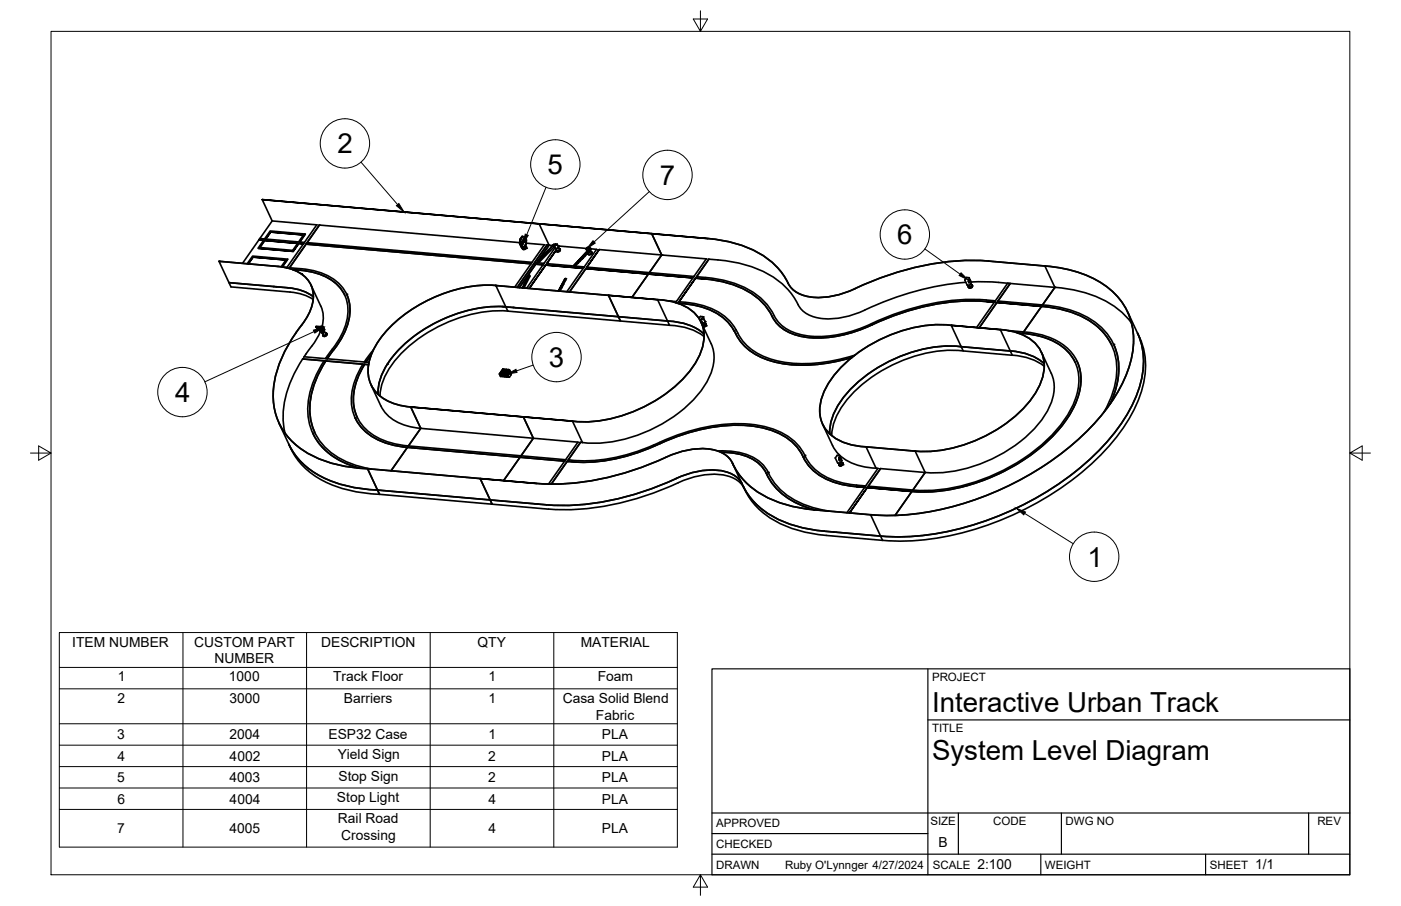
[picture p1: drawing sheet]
<svg xmlns="http://www.w3.org/2000/svg" width="432mm" height="279mm" viewBox="0 0 432 279" stroke-linecap="round" stroke-linejoin="round" font-family="sans-serif">
<!-- layer: Visible -->
<g fill="none" stroke="#000" stroke-width=".51">
<path d="M78 79.3l-1.5 2.1zM79.5 76.6l10.9 .9zM79.8 74l1.4 .1zM79.8 74l.3-.4 1.4 .1 1.8-2.5 10.8 1-1.7 2.4h-.4l1.8 .2-.3 .4M80.1 76.3l1.5-2.1-.4-.1-1.7 2.5M80.8 61.6l3.1 6.5 13.7 1.2-9.3 13.3-.8-.2M80.8 61.6l85.4 7.4zM81.5 73.7h.4zM81.6 74.2l-1.5 2.1M81.6 74.2l10.1 .9-10.1-.9M83.4 71.6l-1.5 2.1zM83.9 68.1l-9.2 13.1"/>
<path d="M88.7 79.9l-1.7 2.4 1.7-2.4-10.8-.9-1.7 2.3M92.1 75.1h-.4l-1.5 2.1-10.1-.9M92.1 75.1l-1.7 2.4zM92.1 75.1l1.4 .1zM93.5 72.5l-10.1-.9 10.1 .9-1.5 2.1-10.1-.9M94.1 72.2l-1.7 2.4M94.3 75.3l-5.1 7.3M94.3 75.3l69.4 6M94.7 74.8l69.3 6.1-.3 .4-69.4-6zM98.4 69.4l-9.3 13.4 .1-.2a27.7 27.7 0 0 1 12.2 2.6 11.9 11.9 0 0 1 5.4 15.9l-2 4-1.9 2.7a18.3 18.3 0 0 0 4.7-14.9l-.8-2.2M98.4 69.4l-3.7 5.4M98.4 69.4l61.8 5.4"/>
<path d="M160.3 73.8l-.2 1.3M160.3 73.8h.1M160.4 75.1l.4 1h.7M160.4 75.1l.1-1.2 .6-.9 .7 .1 .4 .9-.1 1.3-.6 .8M160.5 75.2l.2 .2M160.6 76.1h.1M160.6 75.4h.1M160.6 74.9v.3M160.7 75.4h.1M160.7 75.6l.1 .1M160.7 74.8l-.2 .3 .2 .3M160.7 74.8l-.1 .1"/>
<path d="M160.8 75.5h.1M160.7 75.2h.1M160.8 74.8l-.1 .2M160.8 75l-.1 .2 .2-.1 .1 .3-.1 .3-.2-.1M160.8 75.7h.1M160.9 72.9l-.6 .9-.2 1.3 .5 1M160.9 75.1h.1M160.9 72.9h.1a2.28 2.28 0 0 0-.2 3.2M160.9 75.3l-.1 .2M160.9 75.3l.1 .1M160.9 75.3l-.2 .1M160.9 75.4l-.1 .1"/>
<path d="M160.9 75.3h.1M160.9 72.9h.1M161 74.7l.2 .5-.2-.5h-.2l.3-.4-.2 .5M161 76.6l.1 .2M161 72.9l-.6 .9-.1 1.3M161 72.9l-.6 .9M161 76.6h.1M161 72.9l.8 .1 .5 1-.1 1.3-.7 .9-.7-.1-.5-1 .3 1M161.1 74.3l.1 .9M161.2 74.4l.1 .2zM161.4 77h.1M161.4 74.1l.2 .3-.1 .2"/>
<path d="M161.4 74.1l.1 .5M161.4 73.9l-.2 .5M161.4 74.1l-.1 .2 .2 .3M161.4 73.9l.3 .4-.2 .5-.3-.2 .2 .2M161.5 73.7l.3 .7zM161.5 73.7l.2-.3 .2 .2-.1 .8M161.7 73.6l.1 .1M161.7 73.4l-.2 .3M161.7 73.4h.1M161.7 73.6h.1M161.7 73.1l.5 .9-.1 1.3M161.8 73.8l-.1 .1"/>
<path d="M161.8 73.6v.2M161.8 73.6v.3M161.8 73.7v.2M161.8 75.8v.1M161.8 75.9h.2a.56 .56 0 0 1-.3 .7 .56 .56 0 0 1-.7-.2l.1-.2M162.1 75.9v.1M162.1 75.3l-.6 .8M162.1 76a.59 .59 0 0 1-.4 .7 .59 .59 0 0 1-.7-.3 .58 .58 0 0 0 .8 .3 .58 .58 0 0 0 .3-.8 .58 .58 0 0 1-.3 .8 .58 .58 0 0 1-.8-.3v.1M162.2 76.1h.1M162.2 76.1l-.4 .6-.8-.1M162.2 75l5.6 .5-9.2 13.1M162.2 76.1l.1 .3-.5 .5-.7-.1"/>
<path d="M166.2 69l34.7 3.1zM166.2 69l3 6.6M167 79.3l.7-.8-.7 .8M168.6 75.5l-3.8 5.5M168.6 75.5l-9.2 13.1 5.1-7.2M168.6 75.5l.6 .1M169.1 77h.1M169.1 77l-.7 .8M169.2 77l-.8 .8M169.2 75.6l-3.8 5.4M169.2 75.6l1.1 .1M170.6 75.4h.1"/>
<path d="M170.6 75.4l-.7 .8zM170.6 75.4l-4.7 5.1 5-5.1v.6l-4.8 4.9-.1-.3M170.8 75.7h.1M170.8 75.7l.4-.4h.5l.4 .8M170.8 75.8l.4 .8M170.8 75.7v.1M170.8 75.4h-.2M171.1 76.4l-3.4 4.8-2.3-.2-.3 .5M171.1 75.6h.1M171.2 75.4h.3l-.4 .2h.1M171.2 76.6h.1M171.2 75.6h.1"/>
<path d="M171.2 75.5l.2 .1M171.2 76.6h.5M171.4 77.2l-2.9 4.1 2.9-4.1M171.4 76.6l.1 .3M171.5 77l-.1 .1a.6 .6 0 0 0 .6 .3 .6 .6 0 0 0 .5-.4M171.5 76.9v.1M172 76.3l.3 .3M172.1 76.2l-.3 .4M172.1 76.1l.2-.2 8.5 .7M172.1 76.1v.1M172.2 76.6l.3 .4M172.5 77v-.3a.59 .59 0 0 1-.3 .7 .59 .59 0 0 1-.8-.3v.1"/>
<path d="M172.5 77.1l-.6 .4-.5-.2M172.5 77l-.6 .4-.5-.2M172.5 77.1l.1-.3a.67 .67 0 0 1-.5 .6 .67 .67 0 0 1-.7-.2M172.6 76.8a.66 .66 0 0 1-.4 .8 .66 .66 0 0 1-.8-.2M172.6 77.3l-.8 .4M179 79.7l-.2 .8-.7 .7 .2-.7-.2 .7-.7 .7M179 79.7l-.7 .8zM180.4 78.2l-.1 .9-.8 .7 .2-.8-.2 .8-.7 .7M180.4 78.2l-.7 .8zM180.7 76.8l.3 .6M180.7 76.8h.1M181 76.5h.3l-.5 .1z"/>
<path d="M181 76.5v.2M181 76.6h.2M181.3 77.9v.1M181.4 76.7h.1M181.5 76.6l-.1 .4M181.5 76.6v.1M181.6 77.7l.2-.3 .5 .3a.56 .56 0 0 1-.3 .7 .56 .56 0 0 1-.7-.2v-.2M181.6 76.6l.1 .1M181.6 76.8h.1M181.6 76.6l-.1 .1M181.6 76.7v.1M181.7 76.7h-.1"/>
<path d="M181.7 76.6l-.1-.2-.5-.1-.4 .5M181.9 76.6l-.2 1-.8 .7 .2-.9-.1 .9-.7 .7M181.9 76.6l-.8 .8zM181.9 76.6h.1M181.9 76.6l.2 .1-.1 .5M181.9 76.5l-4.9 5.2 4.9-5.1M181.9 76.9h.1M181.9 76.8v.2M181.9 77h.1M182 77.2l-.3 .4M182.1 76.7l1.8 .2-3.8 5.4M182.3 77.7h.1"/>
<path d="M182.3 77.7a.6 .6 0 0 1-.3 .7 .6 .6 0 0 1-.7-.2 .6 .6 0 0 0 .7 .3 .6 .6 0 0 0 .3-.8M182.4 77.8v.1M182.4 77.9l-.4 .6-.7-.1M184.7 77l-3.8 5.4 3.8-5.4M184.7 77l33 2.8-3.8 5.5M200.9 72.1l17.3 1.5-17.3-1.5 3 6.5M200.9 72.1l3 6.5M203.9 78.6l-3.8 5.5M67.5 80.6l18.2 1.6M85.7 82.2l-18.2-1.6 3.1 6.6 18.2 1.6M85.7 82.2a11.5 11.5 0 0 1 10.3 6 12.4 12.4 0 0 1-3 12M88.1 80.2l-10.1-.9 10.1 .9-1.4 2.1"/>
<path d="M88.8 88.8l-18.2-1.6 .6 1.3 18.2 1.6a15.2 15.2 0 0 1 7.1 2.2M88.8 88.8a14.6 14.6 0 0 1 7.8 2.7M90.2 83.1l2.4 .2M92.8 84.4l.3 .1M93.1 84.4l.1 .1M93.2 84.5l.1 .3M95.8 87.9l3.1 6.5M98.9 94.4a9 9 0 0 1 .4 6.3M106.3 91a14.9 14.9 0 0 0-12.2-7.5l-1.5-.2a17 17 0 0 1 12.8 6.2 13.4 13.4 0 0 1-.4 14.2l-2.6 4M152.8 88.1l34.7 3 3.1 6.6-34.7-3.1zM152.8 88.1h.1M152.8 88.1l49.9 4.3-15.2-1.3 3.1 6.6 15.1 1.3-3-6.6a15.9 15.9 0 0 1 12.4 5.4 11.8 11.8 0 0 1-.1 12.9 40.3 40.3 0 0 1-22.7 17.3 36.6 36.6 0 0 1-15.8 1.9"/>
<path d="M152.8 88a43.8 43.8 0 0 0-35.9 16.8 14.2 14.2 0 0 0-2.6 13.8 13 13 0 0 0 10.3 6.7l2 .2M155.9 94.6l34.7 3.1 .6 1.3-34.7-3.1zM156.5 95.9a43.6 43.6 0 0 0-36.2 17.3l-2.1 3.8a14.2 14.2 0 0 0-1.1 5.1M161 88.8l2.1-3.8-2 3.8M162.1 86.7h.1M162.1 86.7l-.6 1.1 .6-1.1M163 85l-.4 .6zM163.1 84.9h.1M163.1 84.9h-.1M163.1 85h-.1M163.1 84.9l.2 .4-1.8 3.5M164.5 81.4l.6 .1"/>
<path d="M165.1 81.5l-5 7.2 5-7.2 2.3 .2M165.1 81.5l2.3 .2 .3-.5-5.4 7.7M165.4 81l-.3 .5zM165.4 81h-.6l-.3 .4M165.8 80.5l.2 .4M165.9 80.5h.1M165.9 80.5l.1 .1M166 80.5v.1M166.3 80.1l-.4 .4zM168.2 81.7l11.5 1.1-11.5-1.1 .3-.4 8.5 .7M168.2 81.7l-5.1 7.2 5.1-7.2M172.1 89.7l2.1-3.7-2 3.7"/>
<path d="M173.2 88.7l-.6 1M173.7 87.6l-.4 .1 .4-.1-.5 1.1-.5 .1 .6-1.1M174.1 86h.1M174.2 86h.1M174.2 86l-.3 .7zM174.2 86l.2 .1-.1 .4-.4 .2M174.3 86.5l-.6 1.1M177 81.7l.2 .4M177 81.7h.1M177.1 81.7h.1M177.2 82.1h.1M177.2 81.7h.1"/>
<path d="M177.3 82.1l-.2-.4 .1 .4M177.3 82.1l2.8 .2M177.5 81.3l-.4 .4 .4-.4-.2 .8M179.7 82.8l-5 7.2M180.1 82.3l-.4 .5zM180.6 82.8l-5.1 7.2 5.1-7.2 19.2 1.7-19.2-1.7 .3-.4 19.2 1.7-.3 .4M190.6 97.7l.6 1.3 15.2 1.3-.7-1.3M190.6 97.7l15.1 1.3M199.8 84.5l13.8 1.2zM199.8 84.5l.3-.4 13.8 1.2M199.8 84.5l-5 7.2M202.7 92.4a15.9 15.9 0 0 1 12.4 5.4 11.8 11.8 0 0 1-.1 12.9 40.3 40.3 0 0 1-22.7 17.3 36.6 36.6 0 0 1-15.9 1.9l3.1 6.6"/>
<path d="M205.8 99a17.6 17.6 0 0 1 11.2 4M209 93.5l.4 .1M209 93.5l.3-.4a22.9 22.9 0 0 1 15.3 5.6l2.2 3M209 93.5h.1M209.4 93.6a20.9 20.9 0 0 1 15.5 6.4l1.3 2a16.5 16.5 0 0 0 12 9.5 44.9 44.9 0 0 0 24.4-1.3M213.6 85.7l-5.3 7.6 .2-.3-2.4-.2M213.9 85.3l-.3 .4zM214.4 85.8l.3-.5a33.4 33.4 0 0 1 18.6 5.7l3.1 2.9 1.6 2.3a12.4 12.4 0 0 0 10.7 7.4 36.3 36.3 0 0 0 19.9-3.8M214.4 85.8l-5.1 7.3 5.1-7.3M214.7 85.3l3.8-5.4a37.3 37.3 0 0 1 21.7 6.9l1.2 1a26.7 26.7 0 0 1 5.5 7.5 12.8 12.8 0 0 0 11.4 2.8 35.8 35.8 0 0 0 11.7-4 88.7 88.7 0 0 1 27.7-7M215.4 98.2l.5-.6 .7 .1 .7 1.5-.5 .7M216.1 99.4l3.1 6.6"/>
<path d="M216.1 98.5h.1M216.1 99.5h.5l.2 .4-.3-.4zM216.4 99.5l.2 .4-.4-.4M216.4 99.6l-.1 .2M216.5 100v.1M216.6 97.7l-.5 .8M216.6 97.7l.7 1.5M216.8 99.9l-.1 .1M216.8 99.9h.1M217 99.6l.4 .2a.57 .57 0 0 1-.1 .6 .57 .57 0 0 1-.6 .2M217.2 86l-2.8-.2 2.8 .2M217.2 86a27 27 0 0 1 18.6 8.2l1.6 2.3a12.7 12.7 0 0 0 11 7.5 39.1 39.1 0 0 0 22.2-4.7 69.5 69.5 0 0 1 33.1-6.3"/>
<path d="M217.3 99.3l-.5 .7h-.4M217.3 99.2h.1M217.4 99.8l.1 .1M217.5 99.9l-.1 .5-.7 .2M217.5 99.9v.5l-.8 .3M217.6 100v.5l-.8 .4M297.4 86.4l.7 1.5M297.4 86.3v.1M298 85.6l-.6 .7M298 85.6h.7l.7 1.5M298.5 86.8h.1M298.4 88.5l.1 .2"/>
<path d="M298.5 88.3a.61 .61 0 0 0 .7 .2 .61 .61 0 0 0 .4-.7 .62 .62 0 0 1-.4 .8 .62 .62 0 0 1-.7-.2M298.5 88.5h.7l.5-.6 .1 .2-.5 .7-.7-.1M298.5 86.3v-.2v.2M298.6 88l-.1 .1M298.7 87.2h.1M298.8 86.2v.2v-.1M298.9 86.8h.1M299.1 87.6l.4 .2a.56 .56 0 0 1-.3 .7 .56 .56 0 0 1-.7-.2v-.2M299.3 87h7.6l18.2 1.6M299.4 87.2l-.5 .8-.8-.1M299.4 87.1v.1M299.5 87.8h.1"/>
<path d="M299.5 87.8a.59 .59 0 0 1-.3 .8 .59 .59 0 0 1-.7-.3h-.1M299.6 87.9h.1M299.7 88.5l-.9 .4M299.7 88.5h.1M306.5 93.2l-2.8-.2 2.8 .2M306.5 93.2l-5.5 7.8M306.8 92.8l-.3 .4zM306.8 92.8a70.3 70.3 0 0 0-38.2 7M306.8 92.8l3.8-5.4h.8l-3.8 5.4M307.3 93.3l13.7 1.2zM307.3 93.3l-5.5 7.8M307.6 92.8l-.3 .5"/>
<path d="M307.6 92.8l13.7 1.2-.3 .5M311.4 87.4l-3.8 5.4M321 94.5l-5.5 7.9M321.1 94.5h.1M321.1 94.5a28.4 28.4 0 0 1 18.3 7.3 16.7 16.7 0 0 1 3.2 4.7M321.1 94.5a29.1 29.1 0 0 1 18.1 7.1 17.9 17.9 0 0 1 3.9 19.1l-1.7 4.2-1.2 2.2M321.3 94h.1M321.3 94l-.3 .5M321.4 94a29.6 29.6 0 0 1 18.2 7.1 18 18 0 0 1 4.2 19.2l-1.7 4.3a21.5 21.5 0 0 0 1.1-18.4M322 82a34.4 34.4 0 0 1 21.3 8.3 20.9 20.9 0 0 1 5.1 21.4 53.3 53.3 0 0 1-17.5 25.1 93.3 93.3 0 0 1-55.8 22.2l-6.8-.2 3.1 6.5M322.1 82l3 6.6M322.1 82l-17.4-1.5a83.8 83.8 0 0 0-42.4 9.1 21.3 21.3 0 0 1-15.6 1.1l-2.3-1.4-1.1-1.2a24.5 24.5 0 0 0-17.1-13.1l-3.8-.9-4.2-.5a32.8 32.8 0 0 1 21.3 8.7 19.4 19.4 0 0 1 3.4 5"/>
<path d="M322.1 82h.1M325.1 88.6a33.5 33.5 0 0 1 21.8 8.8l1.8 2.2M325.1 88.6l-3.8 5.4M347.5 96.2l3.1 6.6M91.3 102.5a33.3 33.3 0 0 0-7 21.6 20.8 20.8 0 0 0 13.8 17.3 43.5 43.5 0 0 0 15.2 3.1M91.3 102.5a33.3 33.3 0 0 0-7 21.6 20.8 20.8 0 0 0 13.8 17.3 43.4 43.4 0 0 0 15.2 3.1M93 100.2l-1.7 2.3M93.3 110.7l6.6 .6M93.3 110.7a30.6 30.6 0 0 0-5.7 21.5l.3 1.4M97.4 100.8l1.8 1.9 .3-.1M97.4 100.8h2.4l-.3 1.8M97.4 100.8l1.9 1.8"/>
<path d="M97.4 100.9l1.9 1.8M97.4 100.9l2.2 .1M98.1 101.2h1.1M98.1 101.2h.1M98.2 101.2l.9 .9M98.2 101.1h.1M98.3 101.3h.1zM98.4 101.3v.2M98.4 101.3v.1M98.4 101.3h.1M98.6 101.5l-.1-.2 .3 .2M98.6 101.4l.1 .1"/>
<path d="M98.6 101.4h.1M98.7 101.4l.1 .1M98.8 102.2l-1.8 3.3-3.3 4.5 18.6 1.6 2.8-3.7M98.8 101.3l.2 .2zM99 100.7h-.1M99 100.7l.6 .1M99 100.6l-.1 .1M99.1 101.5l-.2-.2 .3 .2M99.1 101.4h.1M99.1 101.5h.1M99.1 102.1h.1M99.1 101.4l-.1-.1 .1 .2"/>
<path d="M99.2 101.4l-.1 .1M99.2 101.5h.1M99.2 101.3l-.1 .8M99.2 101.2l.1 .1M99.3 101.3l-.2 .8M99.3 102.6l.1 .1M99.6 102.6h.1M99.6 101l.1 .1-.3 1.6h-.1M99.7 102.2l-.1 .1M99.8 102l.2 .4-.4 .2M99.8 101.2l.3 .5-.4 .5M99.8 103.7h.1"/>
<path d="M99.9 111.3h.5M99.9 111.3a25.4 25.4 0 0 0-4.6 19 18.2 18.2 0 0 0 11.5 12.7l4.1 1.4a21 21 0 0 1-14.5-10.8M99.9 102.3l.6 .4a.51 .51 0 0 1-.3 .7 .51 .51 0 0 1-.7-.4v-.3M100.4 111.3a25 25 0 0 0-4.3 19.5l.9 2.5M100.4 111.3a25.9 25.9 0 0 0-4.6 18.1 18 18 0 0 0 11.9 13.4l4.3 1.3 2.4 .5M100.4 111.3l11.4 1M100.5 102.7a.57 .57 0 0 1-.2 .8 .57 .57 0 0 1-.8-.3v.1M100.5 102.7h.1M100.5 102.7a.58 .58 0 0 1-.3 .8 .58 .58 0 0 1-.7-.3M100.6 102.7a.6 .6 0 0 1-.4 .7 .6 .6 0 0 1-.7-.2M100.6 102.8h.1M100.7 102.8l-.5 .6h-.7"/>
<path d="M100.7 102.8a.65 .65 0 0 1-.4 .8 .65 .65 0 0 1-.8-.2M100.7 103.4l-.8 .3M102.4 107.7l-1.5 2M102.9 107.8l-2 2.8h-.6l.6-.9M111.8 112.3l1.8 .2M111.9 112.3a18.2 18.2 0 0 0-2.8 15.8 15.6 15.6 0 0 0 12 9.2l4.5 .7a20 20 0 0 1-14.9-7l-1.2-2.1M112.3 111.6l.5 .1zM112.8 111.7l.9 .1M114.3 118.6l3.1 6.6a13.1 13.1 0 0 0 10.8 6.7l1.5 .2M114.4 109.4l-1.6 2.3M123.4 107.3a20.3 20.3 0 0 0-6.9 14.3 19.2 19.2 0 0 1 6.2-13.5 43.9 43.9 0 0 1 33.2-13.5 44.2 44.2 0 0 0-32.5 12.7zM153.9 115.4l.3 .7"/>
<path d="M153.9 115.3h.1M154.2 115.6h.1M154.2 115.6h.5l.3 .5-.1-.4M154.2 115.6l.2 .4M154.3 115.6h.4l.2 .4M154.3 115.6l.1 .3M154.3 115.6h.1M154.3 116.1h.1M154.3 116.1l2.7 .2M154.4 116h.1M154.4 115.9l.5 .1M154.4 116h.5"/>
<path d="M154.4 115.9v.1M154.5 115.2v.1M154.5 115.2h.5M154.6 115.7l-.2 .2h.4l-.5-.2 .1 .2M154.6 115l-.1 .2M154.7 115l-.2 .2M154.8 114.3l.2 .3M154.8 115.6l.5 .1M154.8 114.4l.1 .2M154.9 115.7l.1 .3M154.9 115.7h.4M154.9 114.6l-.2 .2"/>
<path d="M154.9 114.6h.1M154.9 115.7h.1M154.9 114.6l-.1-.3-.2 .3 .2 .2M154.9 114.6l-.2 .3M154.9 113.9l-1 1.4M155 113.9l1.1 .1zM155 113.9l-1 1.4 2.6 .2M155 113.9l1.1 .1M155 113.9h-.1M155 114l-.9 1.3 .9-1.3M155 115.3h.1M155 116h.5"/>
<path d="M155.1 115.3h.1M155.2 115.7l-.1 .3h.3l-.4-.3 .1 .3M155.3 114.7h.1M155.3 115.7l.2 .3M155.3 115.7l.2 .4M155.4 114.7h.1M155.4 115.7h.1M155.5 114.7h.1M155.4 115.7h.6M155.5 115.4h.2M155.5 115.7l.2 .4M155.5 115.7h.1"/>
<path d="M155.5 115.7l.5 .1M155.5 116.1h.1M155.6 114.7h.1M155.6 115.3l-.7 .1M155.6 116.1h.1M155.6 116.1h.5M155.6 115.3h.1M155.7 114.7h.1M155.7 115.3h.1M155.7 115.1h.1M155.8 115.3h.1M155.8 114.7h.1"/>
<path d="M155.8 115.8l-.1 .2h.3l-.4-.2 .1 .2M155.9 114.7h.1M156 114.7h.1M156 115.7l.1 .4h-.4M156 115.7l.2 .5M156 115.7h.1M156.1 115.7h.1M156.1 114.1l-1.1-.1 .3 .6M156.1 115.8h.5M156.1 114h.5M156.1 114.7h.1M156.1 114v.2v-.2l.5 .1"/>
<path d="M156.1 115.8l.2 .3M156.1 114.1l.5 .1M156.1 115.8h.1M156.2 114.7h.1M156.3 114.8h.1M156.3 115.3h.1M156.3 115.3l-.6 .1M156.3 116.1v.1M156.3 116.1h.4M156.3 115.3v.1M156.3 116.1h.5M156.3 116.1h.1"/>
<path d="M156.4 114.8h.1M156.5 114.8h.1M156.5 115.9l-.2 .2h.3l-.4-.3 .1 .3M156.6 115h-.1M156.6 115.8l.1 .3M156.6 115.8l.2 .4M156.6 114l.4 .2-.2 .5 .3 .1-.5 .7M156.6 114l.4 .2M156.6 114.2l.4 .2M156.6 114.2l.2 .6 .3 .1M156.6 114.8h.1M156.6 114.1l.4 .1"/>
<path d="M156.6 114l.5 .2 .3 .9M156.6 115.5h.1M156.7 114.7l-1.4-.1-.5 .6M156.7 114.7l-.4 .6 .1 .1M156.7 114.7v.1M156.7 114.8h.1M156.7 114.8l-.4 .6M156.7 115.4l-.6 .1M156.8 116.2h.1M156.8 114.8l.2 .3M156.8 114.7l.1 .1M156.9 114.8h.2"/>
<path d="M156.9 114.8l.2 .1M156.9 114.7h.3l.4 .8M157.2 115.2h.1M157.3 115.1l-.1 .3M157.3 115.2h.1M157.6 115.5l-.6 .8M157.6 115.5h.1M206.4 100.3a18.3 18.3 0 0 1 10.6 3.5M216.7 100.7l.7-.2 .1-.6-.1 .5zM219.2 106a13.7 13.7 0 0 1-2.2 13.2 44 44 0 0 1-29.4 17.2l-4.9 .3-3.2-.2M226.8 101.7a16.3 16.3 0 0 0 12.1 9.4 45.1 45.1 0 0 0 24.5-1.6M293.2 100.3l15.1 1.3-15.1-1.3 3 6.6 15.2 1.3"/>
<path d="M293.2 100.3a43.2 43.2 0 0 0-30.1 9.5 25.9 25.9 0 0 0-10.3 14.7 10.4 10.4 0 0 0 8 12.2l4.5 1 16.8 1.4M293.2 100.3a43.2 43.2 0 0 0-30.1 9.5 25.9 25.9 0 0 0-10.3 14.7 10.5 10.5 0 0 0 8 12.2l2.9 .8 3.3 .3M296.2 106.9l.7 1.3 15.1 1.4M296.2 106.9l15.2 1.3M296.3 106.9a43.2 43.2 0 0 0-30.3 9.6 25.4 25.4 0 0 0-10.1 14.9l-.2 2.4M296.9 108.2a43.6 43.6 0 0 0-31.1 10.3 24.2 24.2 0 0 0-9.4 14.6l-.1 1.2M310.7 101.9l4.8 .5M311.4 108.2l-3.1-6.5a15.7 15.7 0 0 1 11.6 5.2 11.5 11.5 0 0 1 .4 12.2 37.7 37.7 0 0 1-19.3 16.6 39.5 39.5 0 0 1-18.9 3.4M311.4 108.2l.6 1.4M311.4 108.2a17.1 17.1 0 0 1 10.4 4M312 109.5a17.6 17.6 0 0 1 9.9 3.5M313.7 102.7l1.5 .1 .3-.4-.6 .7 .3-.3z"/>
<path d="M315.5 102.4a20.6 20.6 0 0 1 14.9 6.5 15.1 15.1 0 0 1 .7 16.4 46.6 46.6 0 0 1-20.6 19.5 54.5 54.5 0 0 1-29.5 6.8M321 108.6l3 6.6M324 115.2a13.5 13.5 0 0 1-2 12.9 43.1 43.1 0 0 1-25.3 16.7l-6.8 1-4.7-.1M331.4 111.7a16.7 16.7 0 0 0-12.9-8.5l-3.3-.4a20.2 20.2 0 0 1 14.6 6.4 14.2 14.2 0 0 1 1.1 15.1 43.9 43.9 0 0 1-18.8 19.2 54.5 54.5 0 0 1-30.7 7.6M332 111.4v.1M332 111.4a16.7 16.7 0 0 1-1.5 15 50.4 50.4 0 0 1-23.9 20.3 52.9 52.9 0 0 1-25.6 4.9M350.6 102.8a23.9 23.9 0 0 1 0 21.1 64.2 64.2 0 0 1-23.2 26.3 91.6 91.6 0 0 1-50.6 16.7l-4.8-.3M350.6 102.8a25.2 25.2 0 0 1-1.5 21.8 68.3 68.3 0 0 1-24.6 25.8 91.4 91.4 0 0 1-48.3 15.2l-4.8-.3M86 130.5l3 6.6M89 137.1a23.3 23.3 0 0 0 15.8 13.3l5.7 1.4 6.5 .6M89 137.1a23.8 23.8 0 0 0 15.2 12l5.7 1.4 6.4 .6M110.1 128.6a16.4 16.4 0 0 1 1.5-14.9l.8-1.4a17.9 17.9 0 0 0-2.7 15.5 15.4 15.4 0 0 0 11.8 9l4.4 .7 3.8-5.4"/>
<path d="M125.6 138l-5.1 7.2 5.1-7.2 34.7 3-5.1 7.2 5.1-7.2 13.7 1.2-5 7.1M125.6 138l34.7 3M125.6 138l.3-.5 34.7 3.1-.3 .4M125.9 137.5l-.3 .5zM126.6 125.5l34.7 3.1 3.1 6.5-34.7-3-3.1-6.6 49.8 4.4-15.1-1.3 3.1 6.5M126.6 125.5l3.1 6.6M164.4 135.1l-3.8 5.5M164.4 135.1l13.7 1.3-3.8 5.4M179.5 136.5l-.6-.1-3.8 5.4M201.6 137.2a59.2 59.2 0 0 1 29.5-6.4 21 21 0 0 1 15.7 7.6l1.3 2.2M201.6 137.2a50.7 50.7 0 0 1-26 4.7M201.7 137.6h.1"/>
<path d="M201.7 137.6a51.7 51.7 0 0 1-26.5 4.7M201.7 137.5a51.7 51.7 0 0 1-26.5 4.8M203.5 136.8a52.8 52.8 0 0 1 30.7-5 17.5 17.5 0 0 1 13.9 10.1 18.2 18.2 0 0 0 13.9 8l1.7 .1a20 20 0 0 1-14.9-6.9l-1.2-2.1M203.5 136.8a53.3 53.3 0 0 1 29.3-5.3 19.4 19.4 0 0 1 13.9 7.7l.7 1.5M203.5 136.8l-1.8 .8M221.2 139.1a18.2 18.2 0 0 1 13.8 4l1.8 2.7M253.5 130.8l3.1 6.6a13.9 13.9 0 0 0 11.9 6.9l1.5 .1M282.1 139.1l-15.2-1.3 3.1 6.6M282.1 139.1l3 6.6M113.3 144.5l34.7 3.1 3.1 6.6-34.7-3.1zM113.3 144.5l52.1 4.6-17.4-1.5 3.1 6.6 17.3 1.5M113.3 144.5l3.1 6.6"/>
<path d="M116.4 151.1l34.7 3.1M116.4 151.1l.6 1.3M117 152.4l34.7 3.1-.6-1.3M151.1 154.2l17.3 1.5M151.1 154.2l.6 1.3 17.3 1.5M160.3 141l13.7 1.2M160.3 141l.3-.4 13.7 1.2M174.3 141.8l-.3 .4zM174.8 142.3h.4zM175.6 141.9l-.5-.1-5.2 7.5M205.4 141a81.9 81.9 0 0 1-40 8.1 82.2 82.2 0 0 0 41.1-8.6 21 21 0 0 1 15.6-1.1l2.2 1.5 1.5 2M225.7 142.8l.3 .6"/>
<path d="M225.8 142.9a23.9 23.9 0 0 0 15.1 12.3l5.8 1.5 4.3 .5M225.9 143.1l3 6.6M228.7 149.2a9.4 9.4 0 0 0-8.5-4.3 28.3 28.3 0 0 0-13.8 3.6 80.9 80.9 0 0 1-38 7.2M228.9 149.7a24.1 24.1 0 0 0 15.2 12.1l3.7 1.1 4.1 .7 19.5 1.7M228.9 149.7a23.6 23.6 0 0 0 15.8 13.5l3.7 1 4.1 .7 19.5 1.7M229.4 150.5a9.4 9.4 0 0 0-8.6-4.2 28.3 28.3 0 0 0-13.8 3.5 80.9 80.9 0 0 1-38 7.2M236.2 146a12.1 12.1 0 0 0-9.5-6.2l-4.5-.3a16.1 16.1 0 0 1 12.9 4.7l1.1 1.9M236.2 146a21.4 21.4 0 0 0 14.9 11.2 21.5 21.5 0 0 1-14.8-11M236.8 145.7v.1M236.8 145.8l.1 .2M236.8 145.8a20.5 20.5 0 0 0 13.5 10.6l5.2 1.2M248 140.4l.1 .2"/>
<path d="M248.1 140.6l.1 .1M248.1 140.6a16.5 16.5 0 0 0 12.7 8.6l6 .7M251 157.2l17.4 1.6zM257.5 141.2l.6 1.5M258 140.4l.8 .1 .7 1.6M258.1 140.4l-.6 .8M258.6 141.7h.1M258.5 143.2h.1M258.6 141.2v-.2v.2M258.6 142.8v.2M258.7 142.1h.1M258.9 141.1l-.1 .2v-.2"/>
<path d="M259 141.7h.1M259.2 142.5l.2 .1M259.4 142.6l.2 .1a.56 .56 0 0 1-.3 .6 .56 .56 0 0 1-.7-.2v-.1M259.5 142.1l-.6 .7-.7-.1M259.6 142.7h.1M259.6 142.7a.59 .59 0 0 1-.3 .8 .59 .59 0 0 1-.8-.3M259.6 142.7a.6 .6 0 0 1-.3 .7 .6 .6 0 0 1-.8-.2M259.6 142.7a.62 .62 0 0 1-.3 .7 .62 .62 0 0 1-.8-.2M259.7 142.8h.1M259.7 142.8l-.4 .6-.7-.1v.3M259.8 142.8v.2M259.8 143l-.4 .6-.8-.1"/>
<path d="M266.5 150.3l-2.8-.2 2.8 .2M266.5 150.3l-5.5 7.8M266.8 149.9l-.3 .4zM267.3 150.4l-5.5 7.8 5.5-7.8 13.7 1.2-13.7-1.2 .3-.5 13.7 1.2-5.4 7.9 5.1-7.4M270 144.4h.6l-3.8 5.5M285.1 145.7l-4.1 5.9M285.1 145.7l-13.7-1.2-3.8 5.4M256.9 164.1l14.5 1.2M271.4 165.3l.6 1.3"/>
</g>
<g fill="#000">
<circle cx="81.5" cy="73.7" r=".25"/>
<circle cx="162.2" cy="76.6" r=".25"/>
<circle cx="166.2" cy="69" r=".25"/>
<circle cx="170.8" cy="75.7" r=".25"/>
<circle cx="170.8" cy="75.8" r=".25"/>
<circle cx="181.7" cy="76.7" r=".25"/>
<circle cx="203.9" cy="78.6" r=".25"/>
<circle cx="67.5" cy="80.6" r=".25"/>
<circle cx="84.3" cy="88.4" r=".25"/>
<circle cx="85.1" cy="88.4" r=".25"/>
<circle cx="106.8" cy="90.7" r=".25"/>
<circle cx="154.8" cy="94.6" r=".25"/>
<circle cx="155.3" cy="94.6" r=".25"/>
<circle cx="158.2" cy="94.8" r=".25"/>
<circle cx="161.5" cy="87.8" r=".25"/>
<circle cx="165.8" cy="80.6" r=".25"/>
<circle cx="174.3" cy="85.9" r=".25"/>
<circle cx="190.6" cy="97.7" r=".25"/>
<circle cx="216.1" cy="98.5" r=".25"/>
<circle cx="216.6" cy="99.9" r=".25"/>
<circle cx="216.6" cy="97.7" r=".25"/>
<circle cx="216.7" cy="99.9" r=".25"/>
<circle cx="216.8" cy="99.9" r=".25"/>
<circle cx="217.3" cy="99.2" r=".25"/>
<circle cx="306.5" cy="93.2" r=".25"/>
<circle cx="321" cy="94.5" r=".25"/>
<circle cx="325.1" cy="88.6" r=".25"/>
<circle cx="99" cy="101.3" r=".25"/>
<circle cx="100.9" cy="110.5" r=".25"/>
<circle cx="112.3" cy="111.6" r=".25"/>
<circle cx="112.4" cy="112.4" r=".25"/>
<circle cx="119.4" cy="112.3" r=".25"/>
<circle cx="155" cy="116" r=".25"/>
<circle cx="155.7" cy="116.1" r=".25"/>
<circle cx="156.6" cy="114" r=".25"/>
<circle cx="157.2" cy="115.3" r=".25"/>
<circle cx="217.6" cy="100.5" r=".25"/>
<circle cx="226.2" cy="102" r=".25"/>
<circle cx="315.2" cy="102.8" r=".25"/>
<circle cx="343.2" cy="106.2" r=".25"/>
<circle cx="96.4" cy="133.6" r=".25"/>
<circle cx="109.5" cy="128.9" r=".25"/>
<circle cx="113.3" cy="144.5" r=".25"/>
<circle cx="164.8" cy="155.4" r=".25"/>
<circle cx="165.6" cy="155.4" r=".25"/>
<circle cx="236.3" cy="146.3" r=".25"/>
<circle cx="236.7" cy="145.7" r=".25"/>
<circle cx="247.6" cy="141" r=".25"/>
<circle cx="248" cy="140.4" r=".25"/>
<circle cx="258.9" cy="143.7" r=".25"/>
<circle cx="259.8" cy="143.3" r=".25"/>
<circle cx="266.5" cy="150.3" r=".25"/>
<circle cx="256.9" cy="164.1" r=".25"/>
</g>
<!-- layer: Visible Narrow -->
<g fill="none" stroke="#000" stroke-width=".31">
<path d="M97.6 69.3l.8 .1M98.4 69.4h.1M162.2 76.6l-.8 .4M167.8 75.5h.8M168.6 75.5h.1M170.8 75.8h.1M170.8 75.7h.1M171.5 76.9l-.1 .1M171.9 76.4l.6 .6M172 75.8l.3 .1M172.5 77v.1M182.3 77.7a.62 .62 0 0 1-.3 .8 .62 .62 0 0 1-.8-.2"/>
<path d="M183.9 76.9l.8 .1M217.7 79.8l.8 .1M216.1 98.5l.5 1M216.1 98.5h.1M216.8 99.9h.1M216.8 100h.1M298.5 86.7h.1M298.7 87.1h.1M298.8 86.3h.1M299 86.6h.1M93.3 110.7h.1M93.7 110l-.4 .7"/>
<path d="M155.7 115.1h.1M217.6 100.5l-.8 .4M178.1 136.4h.8M258.6 141.5h.1M258.7 141.9h.1M258.8 141.1h.1M259 141.5h.1M259.8 143.3l-.9 .4M270.6 144.4l.8 .1"/>
</g>
<!-- layer: Border -->
<path d="M15.7 9.7h400.3v260.1h-400.3zM215.9 3.3v6.4l-2.2-3.8h4.4l-2.2 3.8M9.4 139.7h6.3l-3.8-2.2v4.4l3.8-2.2M416 139.7l3.8 2.2v-4.4l-3.8 2.2h6.4M215.9 269.8l2.2 3.8h-4.4l2.2-3.8v6.3" fill="none" stroke="#000" stroke-width=".31"/>
<!-- layer: Titleblock -->
<path d="M219.4 206.3h196.6v63.5h-196.6zM286 206.3v63.5M286 222h130M219.4 257.1h66.6M219.4 250.7h196.6M295.4 250.7v12.7M327.1 250.7v12.7M403.3 250.7v12.7M219.4 263.4h196.6M320.8 263.4v6.4M371.6 263.4v6.4" fill="none" stroke="#000" stroke-width=".36"/>
<!-- layer: Balloons -->
<g fill="none" stroke="#000" stroke-width=".31">
<path d="M111.3 50l11.3 13.1M168.3 57.8l-6 14.6M200.1 59.1l-17 15.5M285.1 76.8l10.8 7.7M96.8 102.3l-33.7 15.5M164.3 112.6l-5.1 1.8M315.8 158.3l15 9.4"/>
<circle cx="106.3" cy="44.2" r="7.6"/>
<circle cx="171.2" cy="50.7" r="7.6"/>
<circle cx="205.7" cy="53.9" r="7.6"/>
<circle cx="278.9" cy="72.3" r="7.6"/>
<circle cx="171.5" cy="110.1" r="7.6"/>
<circle cx="56.2" cy="120.9" r="7.6"/>
<circle cx="337.2" cy="171.7" r="7.6"/>
</g>
<path d="M122.2 63.4l.7-.6 1.6 2.6zM161.9 72.2l.9 .4-1.6 2.6zM182.8 74.2l.7 .8-2.6 1.7zM296.2 84.1l2.2 2.2-2.8-1.3zM96.6 101.8l3-.8-2.6 1.7zM156.3 115.4l2.7-1.5 .3 1zM313.2 156.7l2.9 1.2-.6 .9z" fill="#000" stroke="#000" stroke-width=".31"/>
<!-- layer: Custom Tables -->
<path d="M18.3 195.1h190.5v66.1h-190.5zM56.4 195.1v66.1M94.5 195.1v66.1M132.6 195.1v66.1M170.7 195.1v66.1M18.3 212.4h190.5M18.3 205.8h190.5M18.3 236.4h190.5M18.3 229.8h190.5M18.3 223.2h190.5M18.3 249.6h190.5M18.3 243h190.5" fill="none" stroke="#000" stroke-width=".31"/>
<g font-size="8.5">
<text x="104" y="47.3">2</text>
<text x="168.8" y="53.7">5</text>
<text x="203.3" y="57">7</text>
<text x="276.5" y="75.3">6</text>
<text x="169.1" y="113.1">3</text>
<text x="54" y="124">4</text>
<text x="335.2" y="174.8">1</text>
<text x="287.3" y="219.5">Interactive Urban Track</text>
<text x="287.3" y="234.5">System Level Diagram</text>
</g>
<g font-size="4.3">
<text x="22.3" y="199.4">ITEM NUMBER</text>
<text x="59.9" y="199.4">CUSTOM PART</text>
<text x="99" y="199.4">DESCRIPTION</text>
<text x="147.2" y="199.4">QTY</text>
<text x="179" y="199.4">MATERIAL</text>
<text x="66.1" y="204.5">NUMBER</text>
<text x="36.3" y="210.2">1</text>
<text x="70.6" y="210.2">1000</text>
<text x="102.7" y="210.1">Track Floor</text>
<text x="150.6" y="210.2">1</text>
<text x="184.3" y="210.1">Foam</text>
<text x="36.2" y="216.8">2</text>
<text x="70.7" y="216.8">3000</text>
<text x="106" y="216.7">Barriers</text>
<text x="150.6" y="216.8">1</text>
<text x="173.4" y="216.8">Casa Solid Blend</text>
<text x="183.7" y="221.9">Fabric</text>
<text x="36.2" y="228">3</text>
<text x="70.7" y="228">2004</text>
<text x="101.3" y="228">ESP32 Case</text>
<text x="150.6" y="228">1</text>
<text x="185.5" y="228">PLA</text>
<text x="36.2" y="234.6">4</text>
<text x="70.8" y="234.6">4002</text>
<text x="104.1" y="234.2">Yield Sign</text>
<text x="150.5" y="234.6">2</text>
<text x="185.5" y="234.6">PLA</text>
<text x="36.2" y="241.2">5</text>
<text x="70.8" y="241.2">4003</text>
<text x="104.4" y="240.8">Stop Sign</text>
<text x="150.5" y="241.2">2</text>
<text x="185.5" y="241.2">PLA</text>
<text x="36.2" y="247.8">6</text>
<text x="70.8" y="247.8">4004</text>
<text x="103.9" y="247.4">Stop Light</text>
<text x="150.5" y="247.8">4</text>
<text x="185.5" y="247.8">PLA</text>
<text x="36.2" y="257">7</text>
<text x="70.8" y="256.9">4005</text>
<text x="104.2" y="253.9">Rail Road</text>
<text x="150.5" y="257">4</text>
<text x="185.5" y="257">PLA</text>
<text x="105.2" y="259.1">Crossing</text>
<text x="289.3" y="261.2">B</text>
<text x="301.2" y="268.1">2:100</text>
<text x="386.8" y="268.1">1/1</text>
</g>
<g font-size="3.5">
<text x="287.3" y="210.1">PROJECT</text>
<text x="287.3" y="225.8">TITLE</text>
<text x="220.7" y="255.2">APPROVED</text>
<text x="286.7" y="254.5">SIZE</text>
<text x="306.1" y="254.5">CODE</text>
<text x="328.4" y="254.5">DWG NO</text>
<text x="406" y="254.5">REV</text>
<text x="220.7" y="261.5">CHECKED</text>
<text x="220.7" y="267.9">DRAWN</text>
<text x="242" y="267.9">Ruby O'Lynnger 4/27/2024</text>
<text x="287.5" y="267.9">SCALE</text>
<text x="322.1" y="267.9">WEIGHT</text>
<text x="372.9" y="267.9">SHEET</text>
</g>
</svg>
